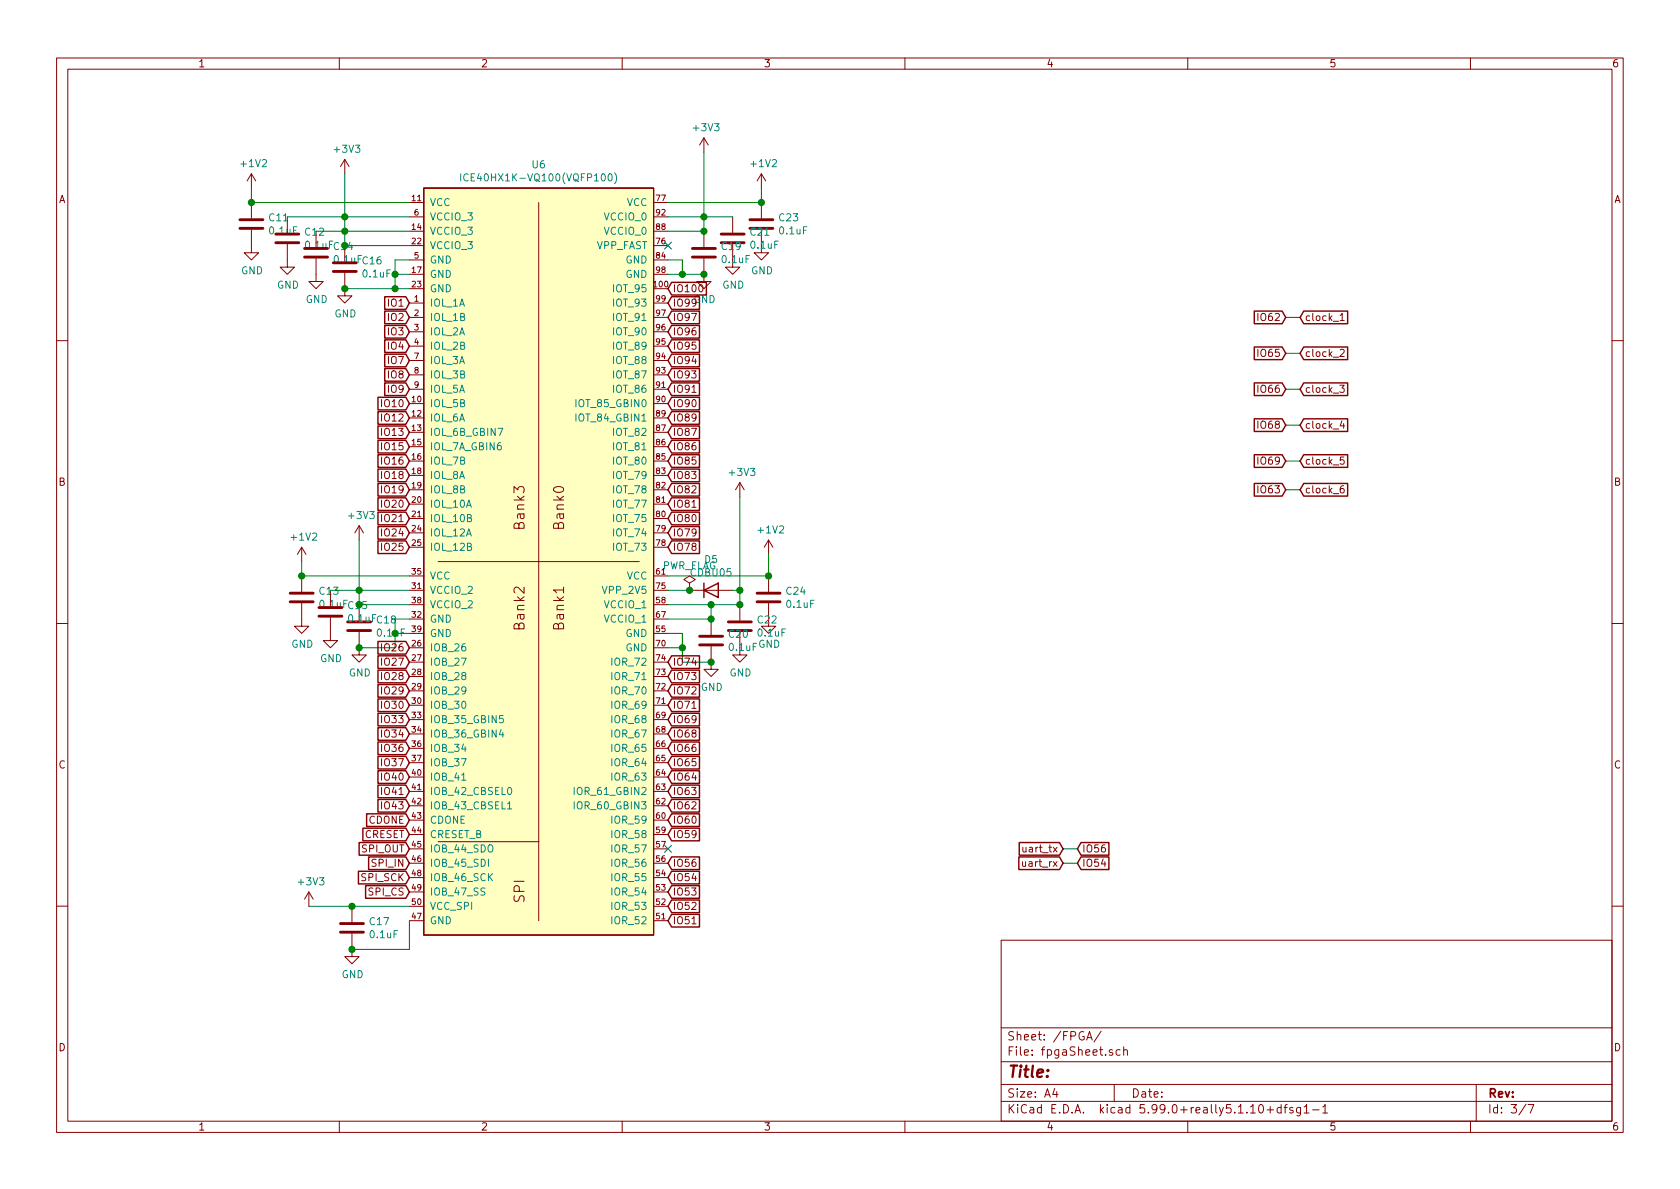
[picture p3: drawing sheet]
<svg xmlns="http://www.w3.org/2000/svg" width="297mm" height="210mm" viewBox="0 0 297 210" stroke-linecap="round" stroke-linejoin="round" font-family="sans-serif">
<g fill="none" stroke="#840000" stroke-width=".18">
<path d="M10 10.3h277v189.9h-277zM12 12.2h273v186.1h-273zM60 10.3v1.9M110 10.3v1.9M160 10.3v1.9M210 10.3v1.9M260 10.3v1.9M44.4 30.7v2.6M44.4 35.8v2.8M44.4 30.7l-.7 1.3M44.4 30.7l.8 1.3M50.8 38.3v2.8"/>
<path d="M61 28.2l-.8 1.3M61 28.2v2.5M61 28.2l.7 1.3M72.4 35.8h2.5M72.4 38.3h2.5M74.9 33.3h40.7v132h-40.7zM95.2 35.8v127M115.6 35.8h2.5M115.6 38.3h2.5M124.5 24.4l-.8 1.2M124.5 24.4v2.5M124.5 24.4l.7 1.2"/>
<path d="M129.5 38.3v2.8M134.6 30.7l-.7 1.3M134.6 30.7v2.6M134.6 35.8v2.8M134.6 30.7l.8 1.3M44.4 40.6v4.1h1.3l-1.3 1.3-1.2-1.3h1.2M50.8 43.2v4h1.3l-1.3 1.3-1.3-1.3h1.3M55.9 45.7v4.1h1.2l-1.2 1.2-1.3-1.2h1.3M55.9 40.9v2.8M61 48.3v4h1.2l-1.2 1.3-1.3-1.3h1.3M61 43.4v2.8M72.4 53.6h2.5"/>
<path d="M72.4 51h2.5M72.4 40.9h2.5M72.4 48.5h2.5M72.4 56.1h2.5M72.4 43.4h2.5M72.4 58.7h2.5M72.4 46h2.5M115.6 53.6h2.5M115.6 51h2.5M115.6 40.9h2.5M115.6 48.5h2.5M115.6 56.1h2.5"/>
<path d="M115.6 43.4h2.5M115.6 58.7h2.5M115.6 46h2.5M123.7 50.5l.2-.2a.67 .67 0 0 1 .4 .7 .67 .67 0 0 1-.4 .6l-.4-.5zM124.5 45.7v4.1h1.2l-1.2 1.2-1.3-1.2h1.3M124.5 40.9v2.8M129.5 43.2v4h1.3l-1.3 1.3-1.2-1.3h1.2M134.6 40.6v4.1h1.3l-1.3 1.3-1.3-1.3h1.3M237 55.8l.3-.4v1.3M237 56.7h.7M10 60.2h2M72.4 71.4h2.5"/>
<path d="M72.4 73.9h2.5M72.4 76.4h2.5M72.4 79h2.5M72.4 61.2h2.5M72.4 63.7h2.5M72.4 66.3h2.5M72.4 68.8h2.5M115.6 71.4h2.5M115.6 73.9h2.5M115.6 76.4h2.5M115.6 79h2.5M115.6 61.2h2.5"/>
<path d="M115.6 63.7h2.5M115.6 66.3h2.5M115.6 68.8h2.5M122.4 69.4h.7M236.9 68.1h.8l-.4 .5 .3 .1v.6l-.5 .1-.2-.1M237 61.9l.4-.1 .3 .3-.1 .2-.7 .7h.8M237.3 74.4l-.3 .9h.7M237.6 74.9v.8M285 60.2h2M53.3 96.8l-.7 1.2M53.3 96.8v2.5M53.3 96.8l.8 1.2"/>
<path d="M63.5 93l-.8 1.2M63.5 93v2.5M63.5 93l.8 1.2M72.4 81.5h2.5M72.4 84.1h2.5M72.4 86.6h2.5M72.4 89.1h2.5M72.4 91.7h2.5M72.4 94.2h2.5M72.4 96.8h2.5M77.5 99.3h35.5M115.6 81.5h2.5"/>
<path d="M115.6 84.1h2.5M115.6 86.6h2.5M115.6 89.1h2.5M115.6 91.7h2.5M115.6 94.2h2.5M115.6 96.8h2.5M122.4 89.7h.7M130.8 85.3l-.8 1.3M130.8 85.3v2.6M130.8 85.3l.8 1.3M135.9 95.5l-.8 1.3M135.9 95.5v2.5"/>
<path d="M135.9 95.5l.8 1.3M237.6 85.9l-.4 .1a.87 .87 0 0 0 0 1.2l.4-.2v-.5l-.4-.1-.2 .2M237.6 80.8h-.6v.6l.1-.1 .5 .1v.6l-.2 .1-.4-.1M10 110.3h2M53.3 106.7v4h1.3l-1.3 1.3-1.2-1.3h1.2M53.3 101.8v2.8M58.4 109.2v4.1h1.3l-1.3 1.2-1.3-1.2h1.3M58.4 104.4v2.8M63.5 111.8v4h1.3l-1.3 1.3-1.3-1.3h1.3M63.5 106.9v2.8M72.4 104.4h2.5M72.4 114.5h2.5"/>
<path d="M72.4 117.1h2.5M72.4 119.6h2.5M72.4 109.5h2.5M72.4 101.8h2.5M72.4 106.9h2.5M72.4 112h2.5M99.6 103.8v1M115.6 104.4h2.5M115.6 114.5h2.5M115.6 117.1h2.5M115.6 119.6h2.5M115.6 109.5h2.5"/>
<path d="M115.6 101.8h2.5M115.6 106.9h2.5M115.6 112h2.5M121.9 103.1l1-.6-1-.7-1 .7 1 .6v1.3M121.9 104.4h.1M121.9 104.4h7.6M125.7 114.3v4.1h1.3l-1.3 1.2-1.2-1.2h1.2M125.7 109.5v2.8M130.8 111.8v4h1.3l-1.3 1.3-1.3-1.3h1.3M130.8 106.9v2.8M135.9 106.7v4h1.3l-1.3 1.3-1.3-1.3h1.3M135.9 101.8v2.8"/>
<path d="M285 110.3h2M72.4 122.2h2.5M72.4 124.7h2.5M72.4 127.2h2.5M72.4 129.8h2.5M72.4 132.3h2.5M72.4 134.9h2.5M72.4 137.4h2.5M72.4 139.9h2.5M115.6 122.2h2.5M115.6 124.7h2.5M115.6 127.2h2.5"/>
<path d="M115.6 129.8h2.5M115.6 132.3h2.5M115.6 134.9h2.5M115.6 137.4h2.5M115.6 139.9h2.5M122.4 125.3h.7M54.6 157.7l-.8 1.3M54.6 157.7v2.6M54.6 157.7l.8 1.3M72.4 142.5h2.5M72.4 145h2.5M72.4 147.6h2.5"/>
<path d="M72.4 150.1h2.5M72.4 152.6h2.5M72.4 155.2h2.5M72.4 157.7h2.5M77.5 148.8h17.7M115.6 142.5h2.5M115.6 145h2.5M115.6 147.6h2.5M115.6 150.1h2.5M115.6 152.6h2.5M115.6 155.2h2.5M115.6 157.7h2.5"/>
<path d="M10 160.2h2M62.2 165.1v4.1h1.3l-1.3 1.2-1.2-1.2h1.2M62.2 160.3v2.8M72.4 162.8h2.5M72.4 160.3h2.5M115.6 162.8h2.5M115.6 160.3h2.5M122.4 163.4h.7M177 166.3h108v32h-108zM285 160.2h2M60 198.3v1.9M110 198.3v1.9"/>
<path d="M160 198.3v1.9M177 194.8h108M177 191.8h108M177 187.8h108M177 181.8h108M186.5 192.5l-.4 1h1M186.8 193v1M192.1 183.9l.5-1.5 .5 1.5M192.3 183.5h.7M194.7 182.3l-1.3 2M196.7 185.7a.37 .37 0 0 0-.6 .1l.1 .2 .5 .2 .1 .1-.3 .3-.4-.1M197 191.8v3"/>
<path d="M198 185.7l-.4-.1-.3 .3 .1 .6 .2 .1 .4-.1M198.7 185.7h.1a.37 .37 0 0 1 .5 .1v.8M198.7 185.1v1.5M210 198.3v1.9M222.7 195.5l.2-.2a.8 .8 0 0 1 .5 .8 .8 .8 0 0 1-.5 .7l-.2-.1-.2-.4zM224 196.3h1.2M224.6 195.7v1.1M226.5 195.9l-.4-.1-.3 .3 .1 .6 .2 .1 .4-.1M226.5 195.3v1.5M227 195.8h.6M227.6 195.3l-.4 .2v1.3M228.6 195.9a.37 .37 0 0 0-.6 .1l.1 .3 .5 .1 .1 .1-.3 .3-.4-.1"/>
<path d="M229.9 195.8v1.2l-.2 .3h-.4M229.9 195.9l-.4-.1-.3 .3 .1 .6 .2 .1 .4-.1M230.6 195.8l.4-.5v1.5M230.6 196.8h.8M232.1 196.3h1.1M233.9 195.8l.4-.5v1.5M233.9 196.8h.8M260 198.3v1.9M261 191.8v6.5M269.8 195.2l-1.2 2M270.2 195.3h1l-.6 1.5"/>
</g>
<g fill="none" stroke="#840000" stroke-width=".51">
<path d="M42.4 38.9h4.1M132.6 38.9h4.1M42.4 40.4h4.1M48.8 42.9h4M48.8 41.4h4M53.8 45.5h4.1M53.8 43.9h4.1M58.9 48h4.1M58.9 46.5h4.1M122.4 45.5h4.1M122.4 43.9h4.1M127.5 42.9h4.1"/>
<path d="M127.5 41.4h4.1M132.6 40.4h4.1M51.3 106.4h4.1M51.3 104.9h4.1M56.4 109h4.1M56.4 107.4h4.1M61.5 111.5h4M61.5 110h4M123.7 114h4.1M123.7 112.5h4.1M128.8 111.5h4M128.8 110h4"/>
<path d="M133.9 106.4h4M133.9 104.9h4M60.2 164.8h4.1M60.2 163.3h4.1"/>
</g>
<g fill="none" stroke="#840000" stroke-width=".25">
<path d="M68 55h3.8l.6 1.1-.6 1.1h-3.8zM68 57.6h3.8l.6 1.1-.6 1.1h-3.8zM68 52.5h3.8l.6 1.1-.6 1.1h-3.8zM118.7 49.9h6.2v2.3h-6.2l-.6-1.2zM118.7 52.5h5v2.2h-5l-.6-1.1zM118.7 55h5v2.2h-5l-.6-1.1zM118.7 57.6h5v2.2h-5l-.6-1.1zM221.8 55h4.9l.6 1.1-.6 1.1h-4.9zM230.5 55h7.8v2.2h-7.8l-.6-1.1zM66.8 77.9h5l.6 1.1-.6 1.1h-5zM66.8 75.3h5l.6 1.1-.6 1.2h-5zM66.8 72.8h5l.6 1.1-.6 1.1h-5z"/>
<path d="M66.8 70.3h5l.6 1.1-.6 1.1h-5zM68 67.7h3.8l.6 1.1-.6 1.1h-3.8zM68 65.2h3.8l.6 1.1-.6 1.1h-3.8zM68 62.6h3.8l.6 1.1-.6 1.2h-3.8zM68 60.1h3.8l.6 1.1-.6 1.1h-3.8zM118.7 75.3h5v2.3h-5l-.6-1.2zM118.7 77.9h5v2.2h-5l-.6-1.1zM118.7 72.8h5v2.2h-5l-.6-1.1zM118.7 60.1h5v2.2h-5l-.6-1.1zM118.7 62.6h5v2.3h-5l-.6-1.2zM118.7 65.2h5v2.2h-5l-.6-1.1zM118.7 67.7h5v2.2h-5l-.6-1.1z"/>
<path d="M118.7 70.3h5v2.2h-5l-.6-1.1zM221.8 74.1h4.9l.6 1.1-.6 1.1h-4.9zM221.8 67.7h4.9l.6 1.1-.6 1.1h-4.9zM221.8 61.4h4.9l.6 1.1-.6 1.1h-4.9zM230.5 67.7h7.8v2.2h-7.8l-.6-1.1zM230.5 74.1h7.8v2.2h-7.8l-.6-1.1zM230.5 61.4h7.8v2.2h-7.8l-.6-1.1zM66.8 83h5l.6 1.1-.6 1.1h-5zM66.8 80.4h5l.6 1.1-.6 1.1h-5zM66.8 85.5h5l.6 1.1-.6 1.1h-5zM66.8 88h5l.6 1.1-.6 1.2h-5zM66.8 90.6h5l.6 1.1-.6 1.1h-5z"/>
<path d="M66.8 93.1h5l.6 1.1-.6 1.1h-5zM66.8 95.7h5l.6 1.1-.6 1.1h-5zM118.7 85.5h5v2.2h-5l-.6-1.1zM118.7 88h5v2.3h-5l-.6-1.2zM118.7 90.6h5v2.2h-5l-.6-1.1zM118.7 83h5v2.2h-5l-.6-1.1zM118.7 80.4h5v2.2h-5l-.6-1.1zM118.7 93.1h5v2.2h-5l-.6-1.1zM118.7 95.7h5v2.2h-5l-.6-1.1zM221.8 80.4h4.9l.6 1.1-.6 1.1h-4.9zM221.8 85.5h4.9l.6 1.1-.6 1.1h-4.9zM230.5 85.5h7.8v2.2h-7.8l-.6-1.1z"/>
<path d="M230.5 80.4h7.8v2.2h-7.8l-.6-1.1zM66.8 118.5h5l.6 1.1-.6 1.1h-5zM66.8 113.4h5l.6 1.1-.6 1.2h-5zM66.8 116h5l.6 1.1-.6 1.1h-5zM118.7 116h5v2.2h-5l-.6-1.1zM118.7 118.5h5v2.2h-5l-.6-1.1zM124.5 104.4l2.5-1.3v2.6zM124.5 103.1v2.6M66.8 126.1h5l.6 1.1-.6 1.2h-5zM66.8 138.8h5l.6 1.1-.6 1.2h-5zM66.8 136.3h5l.6 1.1-.6 1.1h-5zM66.8 133.8h5l.6 1.1-.6 1.1h-5z"/>
<path d="M66.8 131.2h5l.6 1.1-.6 1.1h-5zM66.8 128.7h5l.6 1.1-.6 1.1h-5zM66.8 123.6h5l.6 1.1-.6 1.1h-5zM66.8 121.1h5l.6 1.1-.6 1.1h-5zM118.7 121.1h5v2.2h-5l-.6-1.1zM118.7 123.6h5v2.2h-5l-.6-1.1zM118.7 126.1h5v2.3h-5l-.6-1.2zM118.7 128.7h5v2.2h-5l-.6-1.1zM118.7 131.2h5v2.2h-5l-.6-1.1zM118.7 133.8h5v2.2h-5l-.6-1.1zM118.7 136.3h5v2.2h-5l-.6-1.1zM118.7 138.8h5v2.3h-5l-.6-1.2z"/>
<path d="M63.4 154.1h8.4l.6 1.1-.6 1.1h-8.4zM63.5 149h8.3l.6 1.1-.6 1.1h-8.3zM64.2 146.5h7.6l.6 1.1-.6 1.1h-7.6zM64.6 156.6h7.2l.6 1.1-.6 1.1h-7.2zM64.8 143.9h7l.6 1.1-.6 1.1h-7zM65.2 151.5h6.6l.6 1.1-.6 1.2h-6.6zM66.8 141.4h5l.6 1.1-.6 1.1h-5zM118.7 159.2h5v2.2h-5l-.6-1.1zM118.7 141.4h5v2.2h-5l-.6-1.1zM118.7 143.9h5v2.2h-5l-.6-1.1zM118.7 146.5h5v2.2h-5l-.6-1.1zM118.7 151.5h5v2.3h-5l-.6-1.2z"/>
<path d="M118.7 154.1h5v2.2h-5l-.6-1.1zM118.7 156.6h5v2.2h-5l-.6-1.1zM180.1 151.5h7.2l.7 1.1-.7 1.2h-7.2zM180.2 149h7.1l.7 1.1-.7 1.1h-7.1zM191.1 149h5v2.2h-5l-.6-1.1zM191.1 151.5h5v2.3h-5l-.6-1.2zM118.7 161.7h5v2.2h-5l-.6-1.1z"/>
</g>
<g fill="#ffffc2" stroke="#ffffc2" stroke-width=".18">
<path d="M74.9 33.3h40.7v132h-40.7z"/>
<path d="M74.9 33.3h40.7z"/>
</g>
<g fill="none" stroke="#008484" stroke-width=".18">
<path d="M81.5 30.7v1.3M82.8 30.9a.6 .6 0 0 0-.9 .4 .6 .6 0 0 0 .6 .7l.3-.1M107.6 30.9l.2-.2a.69 .69 0 0 1 .4 .7 .69 .69 0 0 1-.4 .6l-.2-.2-.1-.3zM108.7 30.6a1.47 1.47 0 0 1 0 1.9M88 75.7h.9l-.6 1.3M81.6 138h.8M88.6 129l-.3 .9h.8M88.9 129.5v.8M89 126.5h-.7v.6l.2-.1 .4 .1 .1 .6-.2 .1-.5-.1M89.9 139.4l.1-.2a.67 .67 0 0 1 .5 .7 .67 .67 0 0 1-.5 .6l-.2-.2-.1-.3zM101.5 139.2v1.3M86.4 151.9v1.3"/>
<path d="M89.7 142.1l.4-.3v1.2M89.7 143h.8M101.5 141.8v1.2"/>
</g>
<g fill="none" stroke="#008400" stroke-width=".18">
<path d="M44.4 33.3v2.5h28M50.8 38.3h21.6M61 30.7v12.7h11.4M118.1 38.3h11.4M124.5 26.9v14h-6.4M134.6 33.3v2.5h-16.5M55.9 40.9h16.5M61 51h11.4M69.8 48.5h2.6M72.4 46h-2.6v5M118.1 46h2.5v2.5M118.1 48.5h6.4"/>
<path d="M227.3 56.1h2.6M227.3 62.5h2.6M227.3 68.8h2.6M227.3 75.2h2.6M53.3 99.3v2.5h19.1M63.5 95.5v11.4h8.9M130.8 87.9v19h-12.7M135.9 98v3.8h-17.8M227.3 81.5h2.6M227.3 86.6h2.6M58.4 104.4h14M69.8 112h2.6"/>
<path d="M72.4 109.5h-2.6v5h-6.3M118.1 114.5h2.5M118.1 112h2.5v5.1h5.1M118.1 104.4h3.8M125.7 106.9v2.6h-7.6M129.5 104.4h1.3M188 150.1h2.5M188 152.6h2.5M54.6 160.3h17.8M72.4 162.8v5.1h-10.2"/>
</g>
<g fill="#008400" stroke="#008400" stroke-width=".25">
<circle cx="130.8" cy="106.9" r=".51"/>
<circle cx="125.7" cy="109.5" r=".51"/>
<circle cx="124.5" cy="38.3" r=".51"/>
<circle cx="130.8" cy="104.4" r=".51"/>
<circle cx="63.5" cy="104.4" r=".51"/>
<circle cx="124.5" cy="40.9" r=".51"/>
<circle cx="61" cy="38.3" r=".51"/>
<circle cx="69.9" cy="51" r=".51"/>
<circle cx="62.2" cy="160.3" r=".51"/>
<circle cx="61" cy="40.9" r=".51"/>
<circle cx="125.7" cy="117.1" r=".51"/>
<circle cx="44.5" cy="35.8" r=".51"/>
<circle cx="120.7" cy="114.5" r=".51"/>
<circle cx="53.3" cy="101.8" r=".51"/>
<circle cx="62.2" cy="167.9" r=".51"/>
<circle cx="135.9" cy="101.8" r=".51"/>
<circle cx="63.5" cy="114.5" r=".51"/>
<circle cx="134.6" cy="35.8" r=".51"/>
<circle cx="124.5" cy="48.5" r=".51"/>
<circle cx="120.7" cy="48.5" r=".51"/>
<circle cx="121.9" cy="104.4" r=".51"/>
<circle cx="61" cy="51" r=".51"/>
<circle cx="69.9" cy="48.5" r=".51"/>
<circle cx="125.7" cy="106.9" r=".51"/>
</g>
<path d="M117.5 42.8l1.2 1.2M118.7 42.8l-1.2 1.2M117.5 149.5l1.2 1.2M118.7 149.5l-1.2 1.2" fill="none" stroke="#000084" stroke-width=".18"/>
<text font-size="2.8" fill="#840000" x="178" y="190.5">Title:</text>
<g font-size="2.5" fill="#840000">
<text x="92.8" y="93.5" transform="rotate(-90 92.8 93.5)">Bank3</text>
<text x="99.7" y="93.5" transform="rotate(-90 99.7 93.5)">Bank0</text>
<text x="92.8" y="111.3" transform="rotate(-90 92.8 111.3)">Bank2</text>
<text x="99.7" y="111.3" transform="rotate(-90 99.7 111.3)">Bank1</text>
<text x="92.8" y="159.6" transform="rotate(-90 92.8 159.6)">SPI</text>
</g>
<g font-size="2.1" fill="#840000">
<text x="178" y="184">Sheet: /FPGA/</text>
<text x="178" y="186.7">File: fpgaSheet.sch</text>
<text x="178" y="196.9">KiCad E.D.A. kicad 5.99.0+really5.1.10+dfsg1-1</text>
<text x="178" y="194.1">Size: A4</text>
<text x="200" y="194.1">Date:</text>
<text x="263" y="194.1">Rev:</text>
<text x="263" y="196.9">Id: 3/7</text>
</g>
<g font-size="1.8" fill="#840000">
<text x="35" y="11.9">1</text>
<text x="85" y="11.9">2</text>
<text x="135" y="11.9">3</text>
<text x="185" y="11.9">4</text>
<text x="235" y="11.9">5</text>
<text x="285" y="11.9">6</text>
<text x="10.4" y="35.9">A</text>
<text x="285.4" y="35.9">A</text>
<text x="118.9" y="51.7">IO100</text>
<text x="68.8" y="56.8">IO2</text>
<text x="68.8" y="59.3">IO3</text>
<text x="68.8" y="54.2">IO1</text>
<text x="118.9" y="54.2">IO99</text>
<text x="118.9" y="56.8">IO97</text>
<text x="118.9" y="59.3">IO96</text>
<text x="222.7" y="56.8">IO62</text>
<text x="230.7" y="56.8">clock_1</text>
<text x="68.8" y="64.4">IO7</text>
<text x="68.8" y="61.8">IO4</text>
<text x="118.9" y="61.8">IO95</text>
<text x="118.9" y="64.4">IO94</text>
<text x="222.7" y="63.1">IO65</text>
<text x="230.7" y="63.1">clock_2</text>
<text x="68.8" y="69.5">IO9</text>
<text x="68.8" y="66.9">IO8</text>
<text x="118.9" y="66.9">IO93</text>
<text x="118.9" y="69.5">IO91</text>
<text x="222.7" y="69.5">IO66</text>
<text x="230.7" y="69.5">clock_3</text>
<text x="67.8" y="77.1">IO13</text>
<text x="67.8" y="74.5">IO12</text>
<text x="67.8" y="72">IO10</text>
<text x="118.9" y="77.1">IO87</text>
<text x="118.9" y="74.5">IO89</text>
<text x="118.9" y="72">IO90</text>
<text x="222.7" y="75.8">IO68</text>
<text x="230.7" y="75.8">clock_4</text>
<text x="67.8" y="79.6">IO15</text>
<text x="67.8" y="82.2">IO16</text>
<text x="118.9" y="82.2">IO85</text>
<text x="118.9" y="79.6">IO86</text>
<text x="222.7" y="82.2">IO69</text>
<text x="230.7" y="82.2">clock_5</text>
<text x="10.4" y="85.9">B</text>
<text x="67.8" y="84.7">IO18</text>
<text x="67.8" y="87.2">IO19</text>
<text x="67.8" y="89.8">IO20</text>
<text x="118.9" y="87.2">IO82</text>
<text x="118.9" y="89.8">IO81</text>
<text x="118.9" y="84.7">IO83</text>
<text x="222.7" y="87.2">IO63</text>
<text x="230.7" y="87.2">clock_6</text>
<text x="285.4" y="85.9">B</text>
<text x="67.8" y="92.3">IO21</text>
<text x="67.8" y="94.9">IO24</text>
<text x="118.9" y="92.3">IO80</text>
<text x="118.9" y="94.9">IO79</text>
<text x="67.8" y="97.4">IO25</text>
<text x="118.9" y="97.4">IO78</text>
<text x="67.8" y="115.2">IO26</text>
<text x="67.8" y="117.7">IO27</text>
<text x="118.9" y="117.7">IO74</text>
<text x="67.8" y="125.3">IO30</text>
<text x="67.8" y="122.8">IO29</text>
<text x="67.8" y="120.3">IO28</text>
<text x="118.9" y="120.3">IO73</text>
<text x="118.9" y="122.8">IO72</text>
<text x="118.9" y="125.3">IO71</text>
<text x="67.8" y="127.9">IO33</text>
<text x="67.8" y="130.4">IO34</text>
<text x="118.9" y="127.9">IO69</text>
<text x="118.9" y="130.4">IO68</text>
<text x="10.4" y="135.9">C</text>
<text x="67.8" y="135.5">IO37</text>
<text x="67.8" y="133">IO36</text>
<text x="118.9" y="133">IO66</text>
<text x="118.9" y="135.5">IO65</text>
<text x="285.4" y="135.9">C</text>
<text x="67.8" y="143.1">IO43</text>
<text x="67.8" y="140.6">IO41</text>
<text x="67.8" y="138">IO40</text>
<text x="118.9" y="138">IO64</text>
<text x="118.9" y="140.6">IO63</text>
<text x="118.9" y="143.1">IO62</text>
<text x="64.4" y="148.2">CRESET</text>
<text x="65.2" y="145.7">CDONE</text>
<text x="118.9" y="145.7">IO60</text>
<text x="118.9" y="148.2">IO59</text>
<text x="64" y="150.7">SPI_OUT</text>
<text x="64" y="155.8">SPI_SCK</text>
<text x="66" y="153.3">SPI_IN</text>
<text x="118.9" y="153.3">IO56</text>
<text x="118.9" y="155.8">IO54</text>
<text x="181.2" y="153.3">uart_rx</text>
<text x="181.3" y="150.7">uart_tx</text>
<text x="191.3" y="150.7">IO56</text>
<text x="191.3" y="153.3">IO54</text>
<text x="65.3" y="158.4">SPI_CS</text>
<text x="118.9" y="160.9">IO52</text>
<text x="118.9" y="158.4">IO53</text>
<text x="118.9" y="163.4">IO51</text>
<text x="10.4" y="185.9">D</text>
<text x="285.4" y="185.9">D</text>
<text x="35" y="199.9">1</text>
<text x="85" y="199.9">2</text>
<text x="135" y="199.9">3</text>
<text x="185" y="199.9">4</text>
<text x="235" y="199.9">5</text>
<text x="285" y="199.9">6</text>
</g>
<g font-size="1.8" fill="#008484">
<text x="122.8" y="23.2">+3V3</text>
<text x="42.7" y="29.6">+1V2</text>
<text x="59.3" y="27">+3V3</text>
<text x="94.1" y="29.8">U6</text>
<text x="132.9" y="29.6">+1V2</text>
<text x="82.9" y="32.1">ICE40HX1K-VQ100(VQFP100)</text>
<text x="47.7" y="39.1">C11</text>
<text x="47.8" y="41.4">0.1uF</text>
<text x="54" y="41.7">C12</text>
<text x="75.9" y="36.4">VCC</text>
<text x="75.9" y="41.5">VCCIO_3</text>
<text x="75.9" y="39">VCCIO_3</text>
<text x="107" y="41.5">VCCIO_0</text>
<text x="107" y="39">VCCIO_0</text>
<text x="110.8" y="36.4">VCC</text>
<text x="132.7" y="41.7">C21</text>
<text x="137.8" y="39.1">C23</text>
<text x="137.9" y="41.4">0.1uF</text>
<text x="59.2" y="46.5">0.1uF C16</text>
<text x="75.9" y="44.1">VCCIO_3</text>
<text x="75.9" y="46.6">GND</text>
<text x="105.4" y="44.1">VPP_FAST</text>
<text x="110.6" y="46.6">GND</text>
<text x="127.7" y="44.2">C19</text>
<text x="127.8" y="46.5">0.1uF</text>
<text x="132.8" y="44">0.1uF</text>
<text x="42.6" y="48.5">GND</text>
<text x="49" y="51">GND</text>
<text x="54.1" y="53.6">GND</text>
<text x="64.3" y="49.1">0.1uF</text>
<text x="75.9" y="49.1">GND</text>
<text x="75.9" y="51.7">GND</text>
<text x="108.7" y="51.7">IOT_95</text>
<text x="110.6" y="49.1">GND</text>
<text x="122.6" y="53.6">GND</text>
<text x="127.7" y="51">GND</text>
<text x="132.8" y="48.5">GND</text>
<text x="59.1" y="56.1">GND</text>
<text x="75.9" y="54.2">IOL_1A</text>
<text x="75.9" y="56.8">IOL_1B</text>
<text x="75.9" y="59.3">IOL_2A</text>
<text x="108.7" y="59.3">IOT_90</text>
<text x="108.7" y="56.8">IOT_91</text>
<text x="108.7" y="54.2">IOT_93</text>
<text x="75.9" y="61.8">IOL_2B</text>
<text x="75.9" y="64.4">IOL_3A</text>
<text x="108.7" y="64.4">IOT_88</text>
<text x="108.7" y="61.8">IOT_89</text>
<text x="75.9" y="66.9">IOL_3B</text>
<text x="75.9" y="69.5">IOL_5A</text>
<text x="108.7" y="69.5">IOT_86</text>
<text x="108.7" y="66.9">IOT_87</text>
<text x="75.9" y="72">IOL_5B</text>
<text x="75.9" y="74.5">IOL_6A</text>
<text x="75.9" y="77.1">IOL_6B_GBIN7</text>
<text x="102.3" y="74.5">IOT_84_GBIN1</text>
<text x="102.3" y="72">IOT_85_GBIN0</text>
<text x="108.7" y="77.1">IOT_82</text>
<text x="75.9" y="79.6">IOL_7A_GBIN6</text>
<text x="75.9" y="82.2">IOL_7B</text>
<text x="108.7" y="82.2">IOT_80</text>
<text x="108.7" y="79.6">IOT_81</text>
<text x="75.9" y="84.7">IOL_8A</text>
<text x="75.9" y="87.2">IOL_8B</text>
<text x="75.9" y="89.8">IOL_10A</text>
<text x="108.7" y="89.8">IOT_77</text>
<text x="108.7" y="87.2">IOT_78</text>
<text x="108.7" y="84.7">IOT_79</text>
<text x="129.1" y="84.2">+3V3</text>
<text x="51.6" y="95.6">+1V2</text>
<text x="61.8" y="91.8">+3V3</text>
<text x="75.9" y="92.3">IOL_10B</text>
<text x="75.9" y="94.9">IOL_12A</text>
<text x="108.7" y="94.9">IOT_74</text>
<text x="108.7" y="92.3">IOT_75</text>
<text x="134.2" y="94.3">+1V2</text>
<text x="75.9" y="97.4">IOL_12B</text>
<text x="108.7" y="97.4">IOT_73</text>
<text x="117" y="100.7">PWR_FLAG</text>
<text x="122.2" y="101.9">CDBU05</text>
<text x="124.6" y="99.6">D5</text>
<text x="56.5" y="105.2">C13</text>
<text x="75.9" y="105">VCCIO_2</text>
<text x="75.9" y="102.5">VCC</text>
<text x="75.9" y="107.6">VCCIO_2</text>
<text x="106.9" y="105">VPP_2V5</text>
<text x="107" y="107.6">VCCIO_1</text>
<text x="110.8" y="102.5">VCC</text>
<text x="139.1" y="105.2">C24</text>
<text x="139.2" y="107.5">0.1uF</text>
<text x="61.7" y="110">0.1uF C18</text>
<text x="75.9" y="110.1">GND</text>
<text x="75.9" y="112.6">GND</text>
<text x="107" y="110.1">VCCIO_1</text>
<text x="110.6" y="112.6">GND</text>
<text x="128.9" y="112.8">C20</text>
<text x="134" y="110.3">C22</text>
<text x="134.1" y="112.6">0.1uF</text>
<text x="51.5" y="114.5">GND</text>
<text x="56.6" y="117.1">GND</text>
<text x="61.7" y="119.6">GND</text>
<text x="75.9" y="115.2">IOB_26</text>
<text x="75.9" y="117.7">IOB_27</text>
<text x="108.5" y="117.7">IOR_72</text>
<text x="110.6" y="115.2">GND</text>
<text x="129" y="119.6">GND</text>
<text x="129" y="115.1">0.1uF</text>
<text x="134.1" y="114.5">GND</text>
<text x="75.9" y="120.3">IOB_28</text>
<text x="75.9" y="122.8">IOB_29</text>
<text x="75.9" y="125.3">IOB_30</text>
<text x="108.5" y="125.3">IOR_69</text>
<text x="108.5" y="122.8">IOR_70</text>
<text x="108.5" y="120.3">IOR_71</text>
<text x="123.9" y="122.2">GND</text>
<text x="75.9" y="127.9">IOB_35_GBIN5</text>
<text x="75.9" y="130.4">IOB_36_GBIN4</text>
<text x="108.5" y="130.4">IOR_67</text>
<text x="108.5" y="127.9">IOR_68</text>
<text x="75.9" y="133">IOB_34</text>
<text x="75.9" y="135.5">IOB_37</text>
<text x="108.5" y="135.5">IOR_64</text>
<text x="108.5" y="133">IOR_65</text>
<text x="75.9" y="138">IOB_41</text>
<text x="75.9" y="140.6">IOB_42_CBSEL0</text>
<text x="75.9" y="143.1">IOB_43_CBSEL1</text>
<text x="102.1" y="143.1">IOR_60_GBIN3</text>
<text x="102.1" y="140.6">IOR_61_GBIN2</text>
<text x="108.5" y="138">IOR_63</text>
<text x="75.9" y="145.7">CDONE</text>
<text x="75.9" y="148.2">CRESET_B</text>
<text x="108.5" y="148.2">IOR_58</text>
<text x="108.5" y="145.7">IOR_59</text>
<text x="75.9" y="150.7">IOB_44_SDO</text>
<text x="75.9" y="153.3">IOB_45_SDI</text>
<text x="75.9" y="155.8">IOB_46_SCK</text>
<text x="108.5" y="155.8">IOR_55</text>
<text x="108.5" y="153.3">IOR_56</text>
<text x="108.5" y="150.7">IOR_57</text>
<text x="52.9" y="156.6">+3V3</text>
<text x="75.9" y="158.4">IOB_47_SS</text>
<text x="75.9" y="160.9">VCC_SPI</text>
<text x="108.5" y="160.9">IOR_53</text>
<text x="108.5" y="158.4">IOR_54</text>
<text x="65.4" y="163.6">C17</text>
<text x="65.5" y="165.9">0.1uF</text>
<text x="75.9" y="163.4">GND</text>
<text x="108.5" y="163.4">IOR_52</text>
<text x="60.4" y="173">GND</text>
</g>
<g font-size="1.8" fill="#008400">
<text x="54.1" y="44">0.1uF C14</text>
<text x="56.6" y="107.5">0.1uF C15</text>
<text x="66.8" y="112.6">0.1uF</text>
</g>
<g font-size="1.4" fill="#840000">
<text x="72.9" y="35.6">11</text>
<text x="116.1" y="35.6">77</text>
<text x="72.9" y="40.6">14</text>
<text x="73.3" y="38.1">6</text>
<text x="116.1" y="40.6">88</text>
<text x="116.1" y="38.1">92</text>
<text x="72.9" y="43.2">22</text>
<text x="73.3" y="45.7">5</text>
<text x="116.1" y="43.2">76</text>
<text x="116.1" y="45.7">84</text>
<text x="72.9" y="48.3">17</text>
<text x="72.9" y="50.8">23</text>
<text x="73.3" y="53.3">1</text>
<text x="115.7" y="50.8">100</text>
<text x="116.1" y="48.3">98</text>
<text x="116.1" y="53.3">99</text>
<text x="73.3" y="55.9">2</text>
<text x="73.3" y="58.4">3</text>
<text x="116.1" y="58.4">96</text>
<text x="116.1" y="55.9">97</text>
<text x="73.3" y="61">4</text>
<text x="73.3" y="63.5">7</text>
<text x="116.1" y="63.5">94</text>
<text x="116.1" y="61">95</text>
<text x="72.9" y="71.1">10</text>
<text x="73.3" y="66">8</text>
<text x="73.3" y="68.6">9</text>
<text x="116.1" y="71.1">90</text>
<text x="116.1" y="68.6">91</text>
<text x="116.1" y="66">93</text>
<text x="72.9" y="73.7">12</text>
<text x="72.9" y="76.2">13</text>
<text x="116.1" y="76.2">87</text>
<text x="116.1" y="73.7">89</text>
<text x="72.9" y="78.7">15</text>
<text x="72.9" y="81.3">16</text>
<text x="72.9" y="83.8">18</text>
<text x="116.1" y="83.8">83</text>
<text x="116.1" y="81.3">85</text>
<text x="116.1" y="78.7">86</text>
<text x="72.9" y="86.4">19</text>
<text x="72.9" y="88.9">20</text>
<text x="116.1" y="88.9">81</text>
<text x="116.1" y="86.4">82</text>
<text x="72.9" y="91.4">21</text>
<text x="72.9" y="94">24</text>
<text x="116.1" y="94">79</text>
<text x="116.1" y="91.4">80</text>
<text x="72.9" y="96.5">25</text>
<text x="72.9" y="101.6">35</text>
<text x="116.1" y="101.6">61</text>
<text x="116.1" y="96.5">78</text>
<text x="72.9" y="104.1">31</text>
<text x="72.9" y="106.7">38</text>
<text x="116.1" y="106.7">58</text>
<text x="116.1" y="104.1">75</text>
<text x="72.9" y="109.2">32</text>
<text x="72.9" y="111.8">39</text>
<text x="116.1" y="111.8">55</text>
<text x="116.1" y="109.2">67</text>
<text x="72.9" y="114.3">26</text>
<text x="72.9" y="116.8">27</text>
<text x="72.9" y="119.4">28</text>
<text x="116.1" y="114.3">70</text>
<text x="116.1" y="119.4">73</text>
<text x="116.1" y="116.8">74</text>
<text x="72.9" y="121.9">29</text>
<text x="72.9" y="124.5">30</text>
<text x="116.1" y="124.5">71</text>
<text x="116.1" y="121.9">72</text>
<text x="72.9" y="127">33</text>
<text x="72.9" y="129.5">34</text>
<text x="116.1" y="129.5">68</text>
<text x="116.1" y="127">69</text>
<text x="72.9" y="132.1">36</text>
<text x="72.9" y="134.6">37</text>
<text x="72.9" y="137.2">40</text>
<text x="116.1" y="137.2">64</text>
<text x="116.1" y="134.6">65</text>
<text x="116.1" y="132.1">66</text>
<text x="72.9" y="139.7">41</text>
<text x="72.9" y="142.2">42</text>
<text x="116.1" y="142.2">62</text>
<text x="116.1" y="139.7">63</text>
<text x="72.9" y="144.8">43</text>
<text x="72.9" y="147.3">44</text>
<text x="72.9" y="149.9">45</text>
<text x="116.1" y="149.9">57</text>
<text x="116.1" y="147.3">59</text>
<text x="116.1" y="144.8">60</text>
<text x="72.9" y="152.4">46</text>
<text x="72.9" y="154.9">48</text>
<text x="116.1" y="154.9">54</text>
<text x="116.1" y="152.4">56</text>
<text x="72.9" y="157.5">49</text>
<text x="72.9" y="160">50</text>
<text x="116.1" y="160">52</text>
<text x="116.1" y="157.5">53</text>
<text x="72.9" y="162.6">47</text>
<text x="116.1" y="162.6">51</text>
</g>
</svg>
